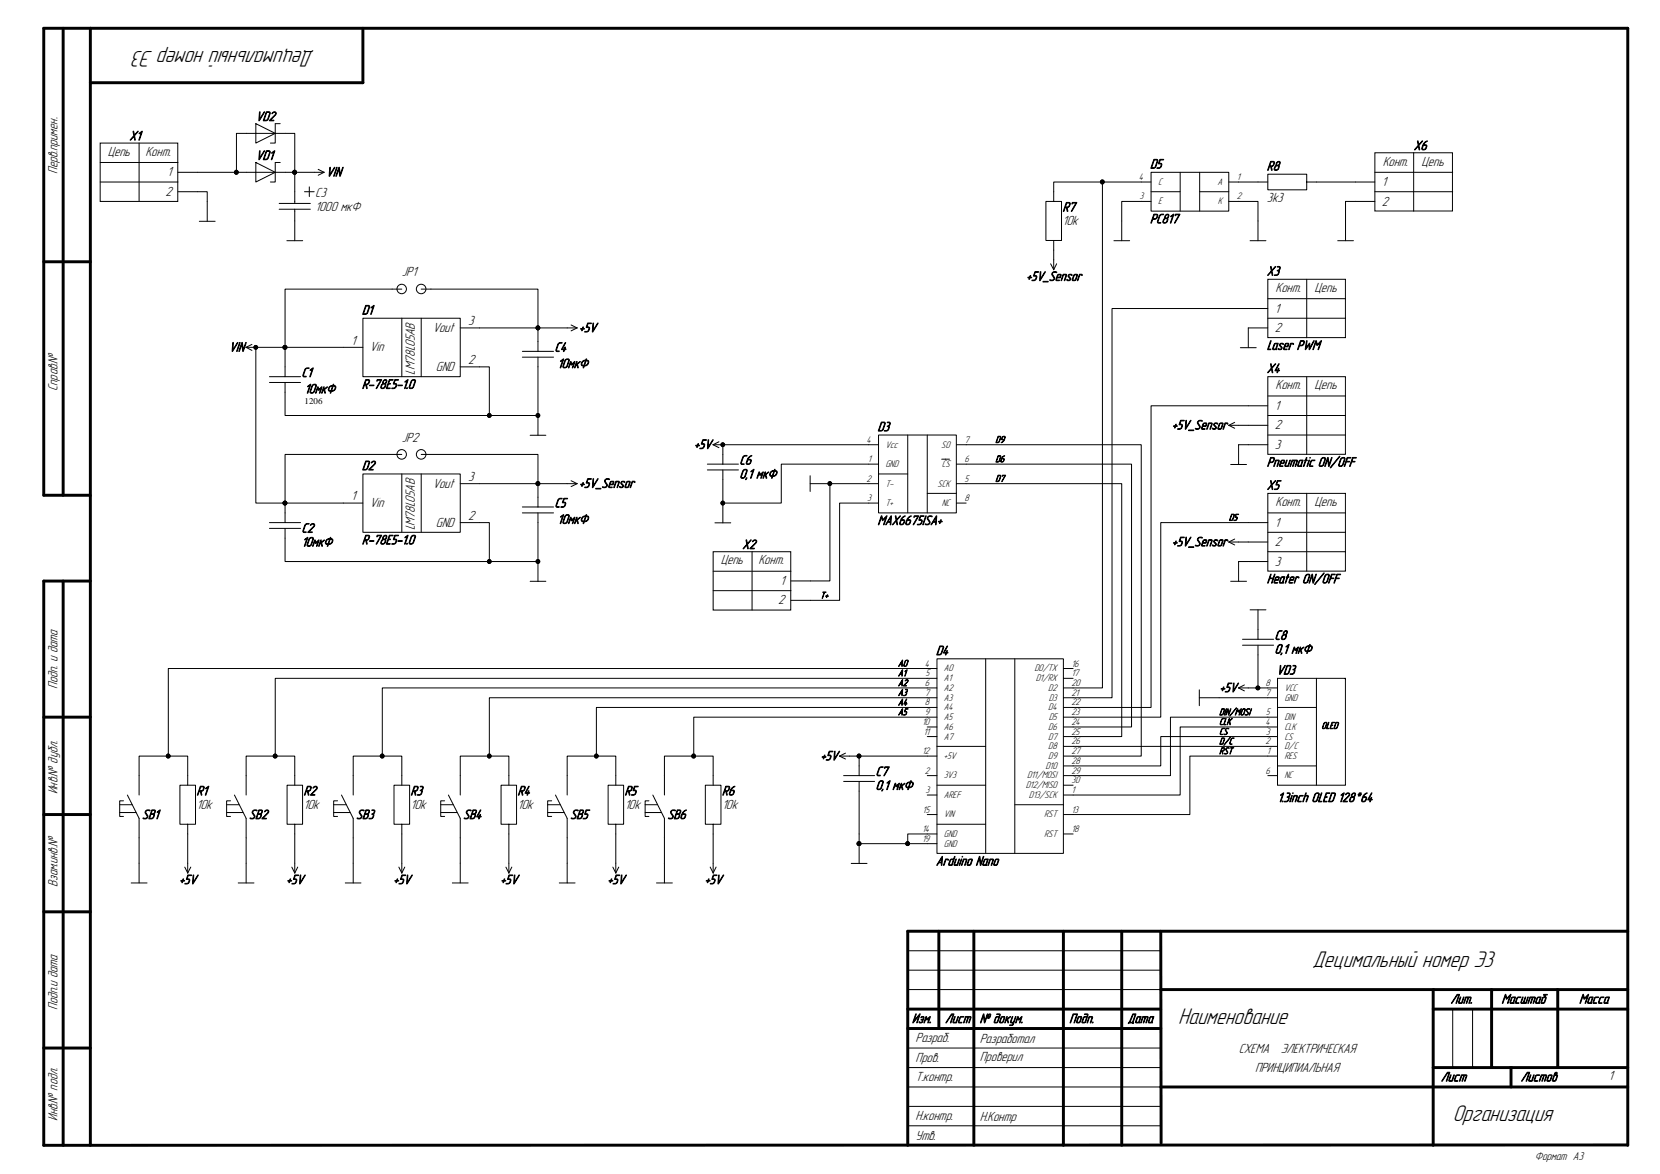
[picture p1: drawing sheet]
<svg xmlns="http://www.w3.org/2000/svg" width="297mm" height="210mm" viewBox="0 0 297 210" stroke-linecap="round" stroke-linejoin="round" font-family="sans-serif">
<g fill="none" stroke="#000" stroke-width=".53">
<path d="M11.3 5.1v83.5M16.2 5.1v199.8M64.9 5.1v9.7h-48.7M7.8 46.8h8.4M16.2 88.6h-8.4v-83.5h283.5v199.8M11.3 103.9v101M16.2 103.9h-8.4v101l283.5-.1M7.8 128.3h8.4M7.8 145.7h8.4M7.8 163.1h8.4M168 166.6v17.4M174.3 166.6v38.3"/>
<path d="M190.3 166.6v38.3M200.7 166.6v38.3M207.7 166.6l.1 37.8M207.7 177h83.6M256.5 177v27.9M266.9 177v13.9M278.7 177v13.9M291.3 166.6h-128.9v38.3M7.8 187.5h8.4M162.4 184h45.3M162.4 180.5h45.3M207.7 194.4h83.6"/>
<path d="M256.5 180.5h34.8M256.5 190.9h34.8M270.4 190.9v3.5"/>
</g>
<g fill="none" stroke="#000" stroke-width=".18">
<path d="M17.9 25.6h13.9v10.4h-13.9zM17.9 29.1h14M17.9 32.6h14M24.9 25.6v10.4M31.9 34.3h5.2v5.3M31.9 30.8h26.1M35.7 39.6h2.8M45.8 29.1l3.5 1.7-3.5 1.8zM50 37.4h5.5M50 36.4h5.5M50.1 29.1h-.8v3.5h-.9M52.7 30.8v5.6"/>
<path d="M52.7 37.4v5.7M54.5 34.3h1.7M55.3 33.4v1.8M56.9 30.3l1.1 .5M58 30.8l-1.1 .5M187.2 36h2.7v7h-2.7zM197.3 32.6h-8.8v3.4M206 34.3h5.2M206 30.8h13.9v7h-13.9zM206 36h-5.3v7.1M206 32.6h-8.7v90.4h-7M211.2 30.8v7"/>
<path d="M214.7 34.3h5.2M214.7 30.8v7M219.9 36h5.2v7.1M219.9 32.6h7M226.9 31.2h6.9v2.8h-6.9zM233.8 32.6h12.2M246 27.3h13.9v10.4h-13.9zM246 36h-5.2v7.1M246 30.8h13.9M246 34.3h13.9M253 27.3v10.5M51.3 43.1h2.9"/>
<path d="M64.9 56.9h17.5v10.5h-17.5zM71.9 56.9v10.5M75.4 56.9v10.5M82.4 58.7h20.9M96.3 58.7v4.1M102.2 58.1l1.1 .6M103.3 58.7l-1.1 .5M188 47.2l.5 1M188.5 43v5.2M189.1 47.2l-.6 1M199.3 43.1h2.8M223.7 43.1h2.8"/>
<path d="M226.9 55.2h-27.9v69.6h-8.7M226.9 53.4h13.9M226.9 56.9h13.9M226.9 58.7h-3.5v3.5M226.9 50h13.8v10.4h-13.8zM233.8 50v10.4M239.4 43.1h2.8M44 62.1h1.8M44 62.1l1.1 .6M45.1 61.6l-1.1 .5M48.2 67.4h5.6M48.2 68.4h5.6"/>
<path d="M51 62.1v5.3M64.9 62.1h-19.1v27.9h19.1M82.4 65.6h5.2v8.7h-36.6v-5.9M93.5 62.8h5.6M93.5 63.9h5.6M94.9 77.9h2.8M96.3 63.9v10.4h-8.7M96.3 74.3v3.6M157.2 77.8h13.9v13.9h-13.9zM157.2 79.5h-27.9v3.5M162.4 77.8v13.9M165.9 77.8v13.9"/>
<path d="M171.1 79.5h33.1v55.7h-13.9M219.9 76.1h7M219.9 76.1l1 .5M220.9 75.5l-1 .6M222 62.2h2.8M226.9 72.6h-20.9v53.9h-15.7M226.9 79.5h-5.3v3.6M226.9 70.8h13.9M226.9 74.3h13.9M226.9 77.8h13.9M226.9 67.4h13.8v13.9h-13.8zM233.8 67.4v13.9"/>
<path d="M48.2 93.5h5.6M48.2 94.5h5.6M51 90v3.5M64.9 84.8h17.5v10.4h-17.5zM71.9 84.8v10.4M75.4 84.8v10.4M82.4 93.5h5.2v6.9h-36.6v-5.9M82.4 86.5h20.9M93.5 90.7h5.6M93.5 91.7h5.6M96.3 91.7v8.7h-8.7M96.3 86.5v4.2"/>
<path d="M102.2 86l1.1 .5M103.3 86.5l-1.1 .5M126.6 83h5.5M126.6 84.1h5.5M127.6 98.7h13.9v10.4h-13.9zM127.9 93.5h2.9M129.3 90v3.5M134.6 98.7v10.4M145 86.5h3.5M145 85.1v2.8M157.2 83h-17.4v7h-10.5v-5.9M157.2 86.5h-8.7v17.4h-7"/>
<path d="M157.2 90h-7v17.4h-8.7M157.2 84.8h5.2M165.9 88.2h5.2M168.5 82.1h1.4M171.1 83h31.4v47h-12.2M171.1 86.5h29.6v45.2h-10.4M171.1 90h1.8M219.9 96.9h7M219.9 96.9l1 .6M220.2 83.1h2.9M220.9 96.4l-1 .5M226.9 93.5h-19.2v34.8h-17.4"/>
<path d="M226.9 91.7h13.9M226.9 95.2h13.9M226.9 98.7h13.9M226.9 88.2h13.8v14h-13.8zM233.8 88.2v14M94.9 104h2.8M96.3 100.4v3.6M127.6 102.2h13.9M127.6 105.6h13.9M167.7 117.8h22.6v34.8h-22.6zM167.7 119.6h-137.6v15.6M176.4 117.8v34.8"/>
<path d="M181.6 117.8v34.8M190.3 119.6h1.7M220.2 104h2.9M222.3 115.4h5.6M222.3 114.3h5.6M223.7 109.1h2.8M225.1 109.1v5.2M225.1 115.4v7.6M226.9 100.4h-5.3v3.6M150.2 135.2l1.1 .6M150.2 135.2h17.5M151 139.8h5.5"/>
<path d="M151 138.7h5.5M151.3 134.7l-1.1 .5M153.7 135.2v3.5M153.7 139.8v14.6M165.9 138.7h1.8M165.9 130h1.8M165.9 131.7h1.8M167.7 121.3h-118.4v13.9M167.7 123h-99.3v12.2M167.7 124.8h-80.1v10.4M167.7 126.5h-61v8.7M167.7 128.3h-43.6v6.9"/>
<path d="M167.7 133.5h8.7M190.3 121.3h1.7M190.3 133.5h36.6M214.6 123.4v2.8M214.6 124.8h12.3M221.6 123l1.1 .6M221.6 123h5.3M222.7 122.5l-1.1 .5M226.9 130h-15.7v12.2h-20.9M226.9 131.7h-19.2v5.3h-17.4M226.9 135.2h-14v10.5h-22.6M226.9 128.3h-17.5v10.4h-19.1"/>
<path d="M21.4 143.9h2.2M21.4 145.3h2.9M22.1 143.2h-.7v2.8h.7M22.8 142.2l2.1 4.2v11.5M23.5 157.9h2.8M32.2 140.4h2.8v7h-2.8zM33.1 155.1l.5 1M33.6 140.4v-5.2h-8.7v7M33.6 147.4v8.7M34.1 155.1l-.5 1M40.6 143.9h2.2M40.6 145.3h2.9"/>
<path d="M41.3 143.2h-.7v2.8h.7M41.9 142.2l2.1 4.2v11.5M42.6 157.9h2.8M51.4 140.4h2.7v7h-2.7zM52.2 155.1l.5 1M52.7 140.4v-5.2h-8.7v7M52.7 147.4v8.7M53.3 155.1l-.6 1M59.7 145.3h2.9M59.7 143.9h2.2M60.4 143.2h-.7v2.8h.7M61.1 142.2l2.1 4.2v11.5"/>
<path d="M61.8 157.9h2.8M70.5 140.4h2.8v7h-2.8zM71.4 155.1l.5 1M71.9 140.4v-5.2h-8.7v7M71.9 147.4v8.7M72.4 155.1l-.5 1M78.9 145.3h2.9M78.9 143.9h2.2M79.6 143.2h-.7v2.8h.7M80.2 142.2l2.2 4.2v11.5M80.9 157.9h2.9M89.7 140.4h2.7v7h-2.7z"/>
<path d="M90.5 155.1l.6 1M91.1 140.4v-5.2h-8.7v7M91.1 147.4v8.7M91.6 155.1l-.5 1M98 143.9h2.2M98 145.3h2.9M98.7 143.2h-.7v2.8h.7M99.4 142.2l2.1 4.2v11.5M100.1 157.9h2.8M108.8 140.4h2.8v7h-2.8zM109.7 155.1l.5 1M110.2 140.4v-5.2h-8.7v7"/>
<path d="M110.2 147.4v8.7M110.7 155.1l-.5 1M115.4 143.9h2.3M115.4 145.3h2.9M116.1 143.2h-.7v2.8h.7M116.8 142.2l2.1 4.2v11.5M117.5 157.9h2.8M126.2 140.4h2.8v7h-2.8zM127.1 155.1l.5 1M127.6 140.4v-5.2h-8.7v7M127.6 147.4v8.7M128.1 155.1l-.5 1"/>
<path d="M152.3 154.4h2.8M165.9 142.2h1.8M165.9 145.7h1.8M167.7 149.2h-5.3v1.7M167.7 150.9h-14M167.7 140.4h8.7M167.7 147.4h8.7M181.6 143.9h8.7M190.3 149.2h1.7M190.3 140.4h1.7M162.4 177h45.3M162.4 170.1h45.3"/>
<path d="M162.4 173.5h45.3M162.4 197.9h45.3M162.4 190.9h45.3M162.4 194.4h45.3M162.4 187.5h45.3M259.9 180.5v10.4M263.5 180.5v10.4M162.4 201.4h45.3"/>
</g>
<g fill="#000" stroke="#000" stroke-width=".18">
<circle cx="42.3" cy="30.8" r=".34"/>
<circle cx="52.7" cy="30.8" r=".34"/>
<circle cx="197.2" cy="32.5" r=".34"/>
<circle cx="96.2" cy="58.6" r=".34"/>
<circle cx="45.8" cy="62.1" r=".33"/>
<circle cx="51" cy="62.1" r=".34"/>
<circle cx="87.5" cy="74.3" r=".34"/>
<circle cx="96.2" cy="74.3" r=".34"/>
<circle cx="129.3" cy="79.5" r=".33"/>
<circle cx="51" cy="90" r=".34"/>
<circle cx="96.2" cy="86.5" r=".34"/>
<circle cx="129.3" cy="90" r=".33"/>
<circle cx="148.5" cy="86.5" r=".34"/>
<circle cx="87.5" cy="100.4" r=".34"/>
<circle cx="96.2" cy="100.4" r=".34"/>
<circle cx="30.1" cy="135.2" r=".34"/>
<circle cx="49.2" cy="135.2" r=".34"/>
<circle cx="68.4" cy="135.2" r=".34"/>
<circle cx="87.5" cy="135.2" r=".34"/>
<circle cx="106.7" cy="135.2" r=".34"/>
<circle cx="124.1" cy="135.2" r=".34"/>
<circle cx="153.7" cy="135.2" r=".34"/>
<circle cx="225.1" cy="123" r=".34"/>
<circle cx="153.7" cy="150.9" r=".34"/>
<circle cx="162.4" cy="150.9" r=".34"/>
</g>
<path d="M228.6 121.3v19.1h12.1v-19.1z" fill-rule="evenodd" fill="#fff" stroke="#000" stroke-width=".18"/>
<g fill="none" stroke="#000" stroke-width=".18">
<path d="M42.3 30.8v-6.9h10.4v6.9M45.8 22.1l3.5 1.8-3.5 1.7zM50.1 22.1h-.8v3.5h-.9M71.9 51.7h-20.9v10.4M75.4 51.7h20.9v7M127.6 79.5l1 .6M127.6 79.5h1.7M128.6 79l-1 .5M71.9 81.3h-20.9v8.7M75.4 81.3h20.9v5.2M226.9 123h1.7M226.9 124.8h1.7"/>
<path d="M226.9 138.7h1.7M226.9 128.3h1.7M226.9 130h1.7M226.9 131.7h1.7M226.9 133.5h1.7M226.9 135.2h1.7M228.6 126.5h7M228.7 137h6.9M235.6 121.3v19.1"/>
<circle cx="71.9" cy="51.7" r=".85"/>
<circle cx="75.4" cy="51.7" r=".85"/>
<circle cx="71.9" cy="81.3" r=".85"/>
<circle cx="75.4" cy="81.3" r=".86"/>
</g>
<g fill="#000" stroke="#000" stroke-width=".18">
<circle cx="42.3" cy="30.8" r=".34"/>
<circle cx="52.7" cy="30.8" r=".34"/>
<circle cx="96.2" cy="58.6" r=".34"/>
<circle cx="51" cy="62.1" r=".34"/>
<circle cx="129.3" cy="79.5" r=".33"/>
<circle cx="51" cy="90" r=".34"/>
<circle cx="96.2" cy="86.5" r=".34"/>
</g>
<g font-size="4.3">
<text x="56.2" y="9.1" transform="rotate(180 56.2 9.1)">Децимальный номер Э3</text>
<text x="234.9" y="173">Децимальный номер Э3</text>
<text x="210.8" y="183.1">Наименование</text>
<text x="259.9" y="200.5">Организация</text>
</g>
<g font-size="2.5">
<text x="45.8" y="21.6">VD2</text>
<text x="19.3" y="27.9">Цепь</text>
<text x="23.2" y="25.1">X1</text>
<text x="26" y="27.9">Конт.</text>
<text x="45.8" y="28.6">VD1</text>
<text x="247.4" y="29.6">Конт.</text>
<text x="253" y="26.8">X6</text>
<text x="254.4" y="29.6">Цепь</text>
<text x="10.3" y="31.1" transform="rotate(-90 10.3 31.1)">Перв.примен.</text>
<text x="29.6" y="35">2</text>
<text x="29.9" y="31.5">1</text>
<text x="56.4" y="35.2">C3</text>
<text x="58.4" y="31.5">VIN</text>
<text x="205.8" y="30.1">D5</text>
<text x="226.7" y="30.5">R8</text>
<text x="247.2" y="33.3">1</text>
<text x="56.4" y="37.7">1000 мкФ</text>
<text x="190.1" y="40.3">10k</text>
<text x="190.1" y="37.8">R7</text>
<text x="205.8" y="39.9">PC817</text>
<text x="226.7" y="36.1">3k3</text>
<text x="247.2" y="36.8">2</text>
<text x="71.9" y="49.4">JP1</text>
<text x="183.7" y="50.2">+5V_Sensor</text>
<text x="226.7" y="49.3">X3</text>
<text x="228.3" y="52.2">Конт.</text>
<text x="235.2" y="52.2">Цепь</text>
<text x="64.8" y="56.2">D1</text>
<text x="77.4" y="59.4">Vout</text>
<text x="83.8" y="58.1">3</text>
<text x="103.6" y="59.4">+5V</text>
<text x="228.1" y="55.9">1</text>
<text x="228.1" y="59.4">2</text>
<text x="41" y="62.9">VIN</text>
<text x="62.8" y="61.6">1</text>
<text x="66.2" y="62.9">Vin</text>
<text x="83.8" y="65.1">2</text>
<text x="99.2" y="62.9">C4</text>
<text x="99.8" y="65.8">10мкФ</text>
<text x="226.7" y="62.5">Laser PWM</text>
<text x="10.3" y="69.9" transform="rotate(-90 10.3 69.9)">Справ.№</text>
<text x="54" y="67.4">C1</text>
<text x="54.5" y="70.3">10мкФ</text>
<text x="64.8" y="69.5">R-78E5-1.0</text>
<text x="74.2" y="67" transform="rotate(-90 74.2 67)">LM78L05AB</text>
<text x="78" y="66.4">GND</text>
<text x="226.7" y="66.7">X4</text>
<text x="228.3" y="69.6">Конт.</text>
<text x="235.2" y="69.6">Цепь</text>
<text x="157" y="77.1">D3</text>
<text x="209.7" y="76.8">+5V_Sensor</text>
<text x="228.1" y="73.3">1</text>
<text x="228.1" y="76.8">2</text>
<text x="71.9" y="79">JP2</text>
<text x="124.2" y="80.3">+5V</text>
<text x="132.3" y="83.1">C6</text>
<text x="226.7" y="83.4">Pneumatic ON/OFF</text>
<text x="228.1" y="80.3">3</text>
<text x="62.8" y="89.5">1</text>
<text x="64.8" y="84.1">D2</text>
<text x="77.4" y="87.2">Vout</text>
<text x="83.8" y="86">3</text>
<text x="103.6" y="87.2">+5V_Sensor</text>
<text x="132.3" y="85.6">0,1 мкФ</text>
<text x="226.7" y="87.6">X5</text>
<text x="54" y="95.2">C2</text>
<text x="66.2" y="90.7">Vin</text>
<text x="74.2" y="94.9" transform="rotate(-90 74.2 94.9)">LM78L05AB</text>
<text x="78" y="94.2">GND</text>
<text x="83.8" y="93">2</text>
<text x="99.2" y="90.7">C5</text>
<text x="99.8" y="93.7">10мкФ</text>
<text x="157" y="93.9">MAX6675ISA+</text>
<text x="228.1" y="94.2">1</text>
<text x="228.3" y="90.5">Конт.</text>
<text x="235.2" y="90.5">Цепь</text>
<text x="54" y="97.7">10мкФ</text>
<text x="64.8" y="97.3">R-78E5-1.0</text>
<text x="129" y="101">Цепь</text>
<text x="132.8" y="98.2">X2</text>
<text x="135.7" y="101">Конт.</text>
<text x="209.7" y="97.7">+5V_Sensor</text>
<text x="228.1" y="97.7">2</text>
<text x="228.1" y="101.2">3</text>
<text x="139.6" y="104.6">1</text>
<text x="226.7" y="104.3">Heater ON/OFF</text>
<text x="139.3" y="108.1">2</text>
<text x="167.5" y="117.2">D4</text>
<text x="228.1" y="114.4">C8</text>
<text x="228.1" y="116.9">0,1 мкФ</text>
<text x="10.3" y="123.3" transform="rotate(-90 10.3 123.3)">Подп. и дата</text>
<text x="218.2" y="123.8">+5V</text>
<text x="228.4" y="120.6">VD3</text>
<text x="146.9" y="136">+5V</text>
<text x="10.3" y="142.1" transform="rotate(-90 10.3 142.1)">Инв.№ дубл.</text>
<text x="35.2" y="142.2">R1</text>
<text x="54.3" y="142.2">R2</text>
<text x="73.5" y="142.2">R3</text>
<text x="92.6" y="142.2">R4</text>
<text x="111.8" y="142.2">R5</text>
<text x="129.2" y="142.2">R6</text>
<text x="156.7" y="138.8">C7</text>
<text x="156.7" y="141.2">0,1 мкФ</text>
<text x="228.6" y="143.4">1.3inch OLED 128*64</text>
<text x="25.4" y="146.5">SB1</text>
<text x="35.2" y="144.7">10k</text>
<text x="44.6" y="146.5">SB2</text>
<text x="54.3" y="144.7">10k</text>
<text x="63.7" y="146.5">SB3</text>
<text x="73.5" y="144.7">10k</text>
<text x="82.9" y="146.5">SB4</text>
<text x="92.6" y="144.7">10k</text>
<text x="102" y="146.5">SB5</text>
<text x="111.8" y="144.7">10k</text>
<text x="119.4" y="146.5">SB6</text>
<text x="129.2" y="144.7">10k</text>
<text x="167.5" y="154.8">Arduino Nano</text>
<text x="10.3" y="158.7" transform="rotate(-90 10.3 158.7)">Взам.инв.№</text>
<text x="32.1" y="158.1">+5V</text>
<text x="51.2" y="158.1">+5V</text>
<text x="70.4" y="158.1">+5V</text>
<text x="89.6" y="158.1">+5V</text>
<text x="108.7" y="158.1">+5V</text>
<text x="126.1" y="158.1">+5V</text>
<text x="259.6" y="179.5">Лит.</text>
<text x="268.7" y="179.5">Масштаб</text>
<text x="282.6" y="179.5">Масса</text>
<text x="10.3" y="180.7" transform="rotate(-90 10.3 180.7)">Подп.и дата</text>
<text x="163.2" y="183">Изм.</text>
<text x="169.1" y="183">Лист</text>
<text x="175.3" y="183">№ докум.</text>
<text x="191.3" y="183">Подп.</text>
<text x="201.8" y="183">Дата</text>
<text x="163.8" y="186.4">Разраб.</text>
<text x="163.8" y="189.9">Пров.</text>
<text x="175.3" y="189.7">Проверил</text>
<text x="175.3" y="186.6">Разработал</text>
<text x="221.7" y="188.3">СХЕМА</text>
<text x="224.6" y="191.8">ПРИНЦИПИАЛЬНАЯ</text>
<text x="229.2" y="188.3">ЭЛЕКТРИЧЕСКАЯ</text>
<text x="163.8" y="193.4">Т.контр.</text>
<text x="257.8" y="193.4">Лист</text>
<text x="272.1" y="193.4">Листов</text>
<text x="287.8" y="193.2">1</text>
<text x="10.3" y="200.5" transform="rotate(-90 10.3 200.5)">Инв.№ подл.</text>
<text x="163.8" y="203.8">Утв.</text>
<text x="163.8" y="200.4">Н.контр.</text>
<text x="175.3" y="200.5">Н.Контр</text>
</g>
<text font-size="2.1" x="274.7" y="207.6">Формат A3</text>
<g font-size="1.8">
<text x="203.8" y="32.2">4</text>
<text x="203.9" y="35.7">3</text>
<text x="207.2" y="33.1">C</text>
<text x="217.8" y="33.1">A</text>
<text x="221.3" y="35.7">2</text>
<text x="221.3" y="32.2">1</text>
<text x="207.2" y="36.6">E</text>
<text x="217.9" y="36.6">K</text>
<text x="155.1" y="79.2">4</text>
<text x="155.3" y="82.7">1</text>
<text x="158.5" y="83.5">GND</text>
<text x="158.5" y="80.1">Vcc</text>
<text x="168.4" y="80.1">SO</text>
<text x="168.5" y="83.5">CS</text>
<text x="172.6" y="82.7">6</text>
<text x="172.6" y="79.2">7</text>
<text x="178.1" y="82.7">D6</text>
<text x="178.1" y="79.2">D9</text>
<text x="155.1" y="86.1">2</text>
<text x="155.1" y="89.6">3</text>
<text x="158.5" y="87">T-</text>
<text x="167.8" y="87">SCK</text>
<text x="172.6" y="89.6">8</text>
<text x="172.6" y="86.1">5</text>
<text x="178.1" y="86.1">D7</text>
<text x="158.5" y="90.5">T+</text>
<text x="168.5" y="90.5">NC</text>
<text x="219.9" y="93.1">D5</text>
<text x="146.8" y="107">T+</text>
<text x="160.7" y="119.2">A0</text>
<text x="165.5" y="119.2">4</text>
<text x="191.7" y="119.2">16</text>
<text x="160.7" y="122.7">A2</text>
<text x="160.7" y="120.9">A1</text>
<text x="160.7" y="124.4">A3</text>
<text x="165.5" y="124.4">7</text>
<text x="165.5" y="122.7">6</text>
<text x="165.6" y="120.9">5</text>
<text x="168.9" y="120.1">A0</text>
<text x="168.9" y="121.8">A1</text>
<text x="168.9" y="123.6">A2</text>
<text x="168.9" y="125.3">A3</text>
<text x="185.1" y="120.1">D0/TX</text>
<text x="185.4" y="121.8">D1/RX</text>
<text x="187.6" y="123.6">D2</text>
<text x="187.7" y="125.3">D3</text>
<text x="191.7" y="124.4">21</text>
<text x="191.7" y="122.7">20</text>
<text x="191.7" y="120.9">17</text>
<text x="226.4" y="124.4">7</text>
<text x="226.4" y="122.7">8</text>
<text x="229.8" y="123.6">VCC</text>
<text x="229.8" y="125.3">GND</text>
<text x="160.7" y="126.2">A4</text>
<text x="160.7" y="127.9">A5</text>
<text x="165" y="129.6">10</text>
<text x="165.3" y="131.4">11</text>
<text x="165.5" y="126.2">8</text>
<text x="165.5" y="127.9">9</text>
<text x="168.9" y="127.1">A4</text>
<text x="168.9" y="128.8">A5</text>
<text x="168.9" y="130.5">A6</text>
<text x="187.6" y="130.5">D6</text>
<text x="187.6" y="127.1">D4</text>
<text x="187.7" y="128.8">D5</text>
<text x="191.7" y="127.9">23</text>
<text x="191.7" y="129.6">24</text>
<text x="191.7" y="126.2">22</text>
<text x="191.7" y="131.4">25</text>
<text x="218.2" y="127.9">DIN/MOSI</text>
<text x="218.2" y="129.6">CLK</text>
<text x="218.2" y="131.4">CS</text>
<text x="226.4" y="129.6">4</text>
<text x="226.5" y="127.9">5</text>
<text x="226.5" y="131.4">3</text>
<text x="229.8" y="128.8">DIN</text>
<text x="229.8" y="130.5">CLK</text>
<text x="236.5" y="130.3">OLED</text>
<text x="165" y="134.9">12</text>
<text x="168.9" y="132.3">A7</text>
<text x="168.9" y="135.8">+5V</text>
<text x="187.1" y="137.5">D10</text>
<text x="187.6" y="135.8">D9</text>
<text x="187.6" y="134">D8</text>
<text x="187.6" y="132.3">D7</text>
<text x="191.7" y="134.9">27</text>
<text x="191.7" y="133.1">26</text>
<text x="191.7" y="136.6">28</text>
<text x="218.2" y="133.1">D/C</text>
<text x="218.2" y="134.9">RST</text>
<text x="226.4" y="133.1">2</text>
<text x="226.7" y="134.9">1</text>
<text x="229.8" y="132.3">CS</text>
<text x="229.8" y="134">D/C</text>
<text x="229.8" y="135.8">RES</text>
<text x="165.5" y="138.4">2</text>
<text x="165.6" y="141.8">3</text>
<text x="168.9" y="139.2">3V3</text>
<text x="168.9" y="142.7">AREF</text>
<text x="183.6" y="141">D12/MISO</text>
<text x="183.8" y="139.2">D11/MOSI</text>
<text x="184.1" y="142.7">D13/SCK</text>
<text x="191.7" y="141.8">1</text>
<text x="191.7" y="138.4">29</text>
<text x="191.7" y="140.1">30</text>
<text x="226.4" y="138.4">6</text>
<text x="229.8" y="139.2">NC</text>
<text x="165" y="148.8">14</text>
<text x="165.1" y="145.3">15</text>
<text x="168.9" y="146.2">VIN</text>
<text x="168.9" y="149.7">GND</text>
<text x="186.8" y="146.2">RST</text>
<text x="186.8" y="149.7">RST</text>
<text x="191.7" y="148.8">18</text>
<text x="191.7" y="145.3">13</text>
<text x="165" y="150.5">19</text>
<text x="168.9" y="151.4">GND</text>
</g>
<text font-size="1.6" x="54.5" y="72.2">1206</text>
</svg>
